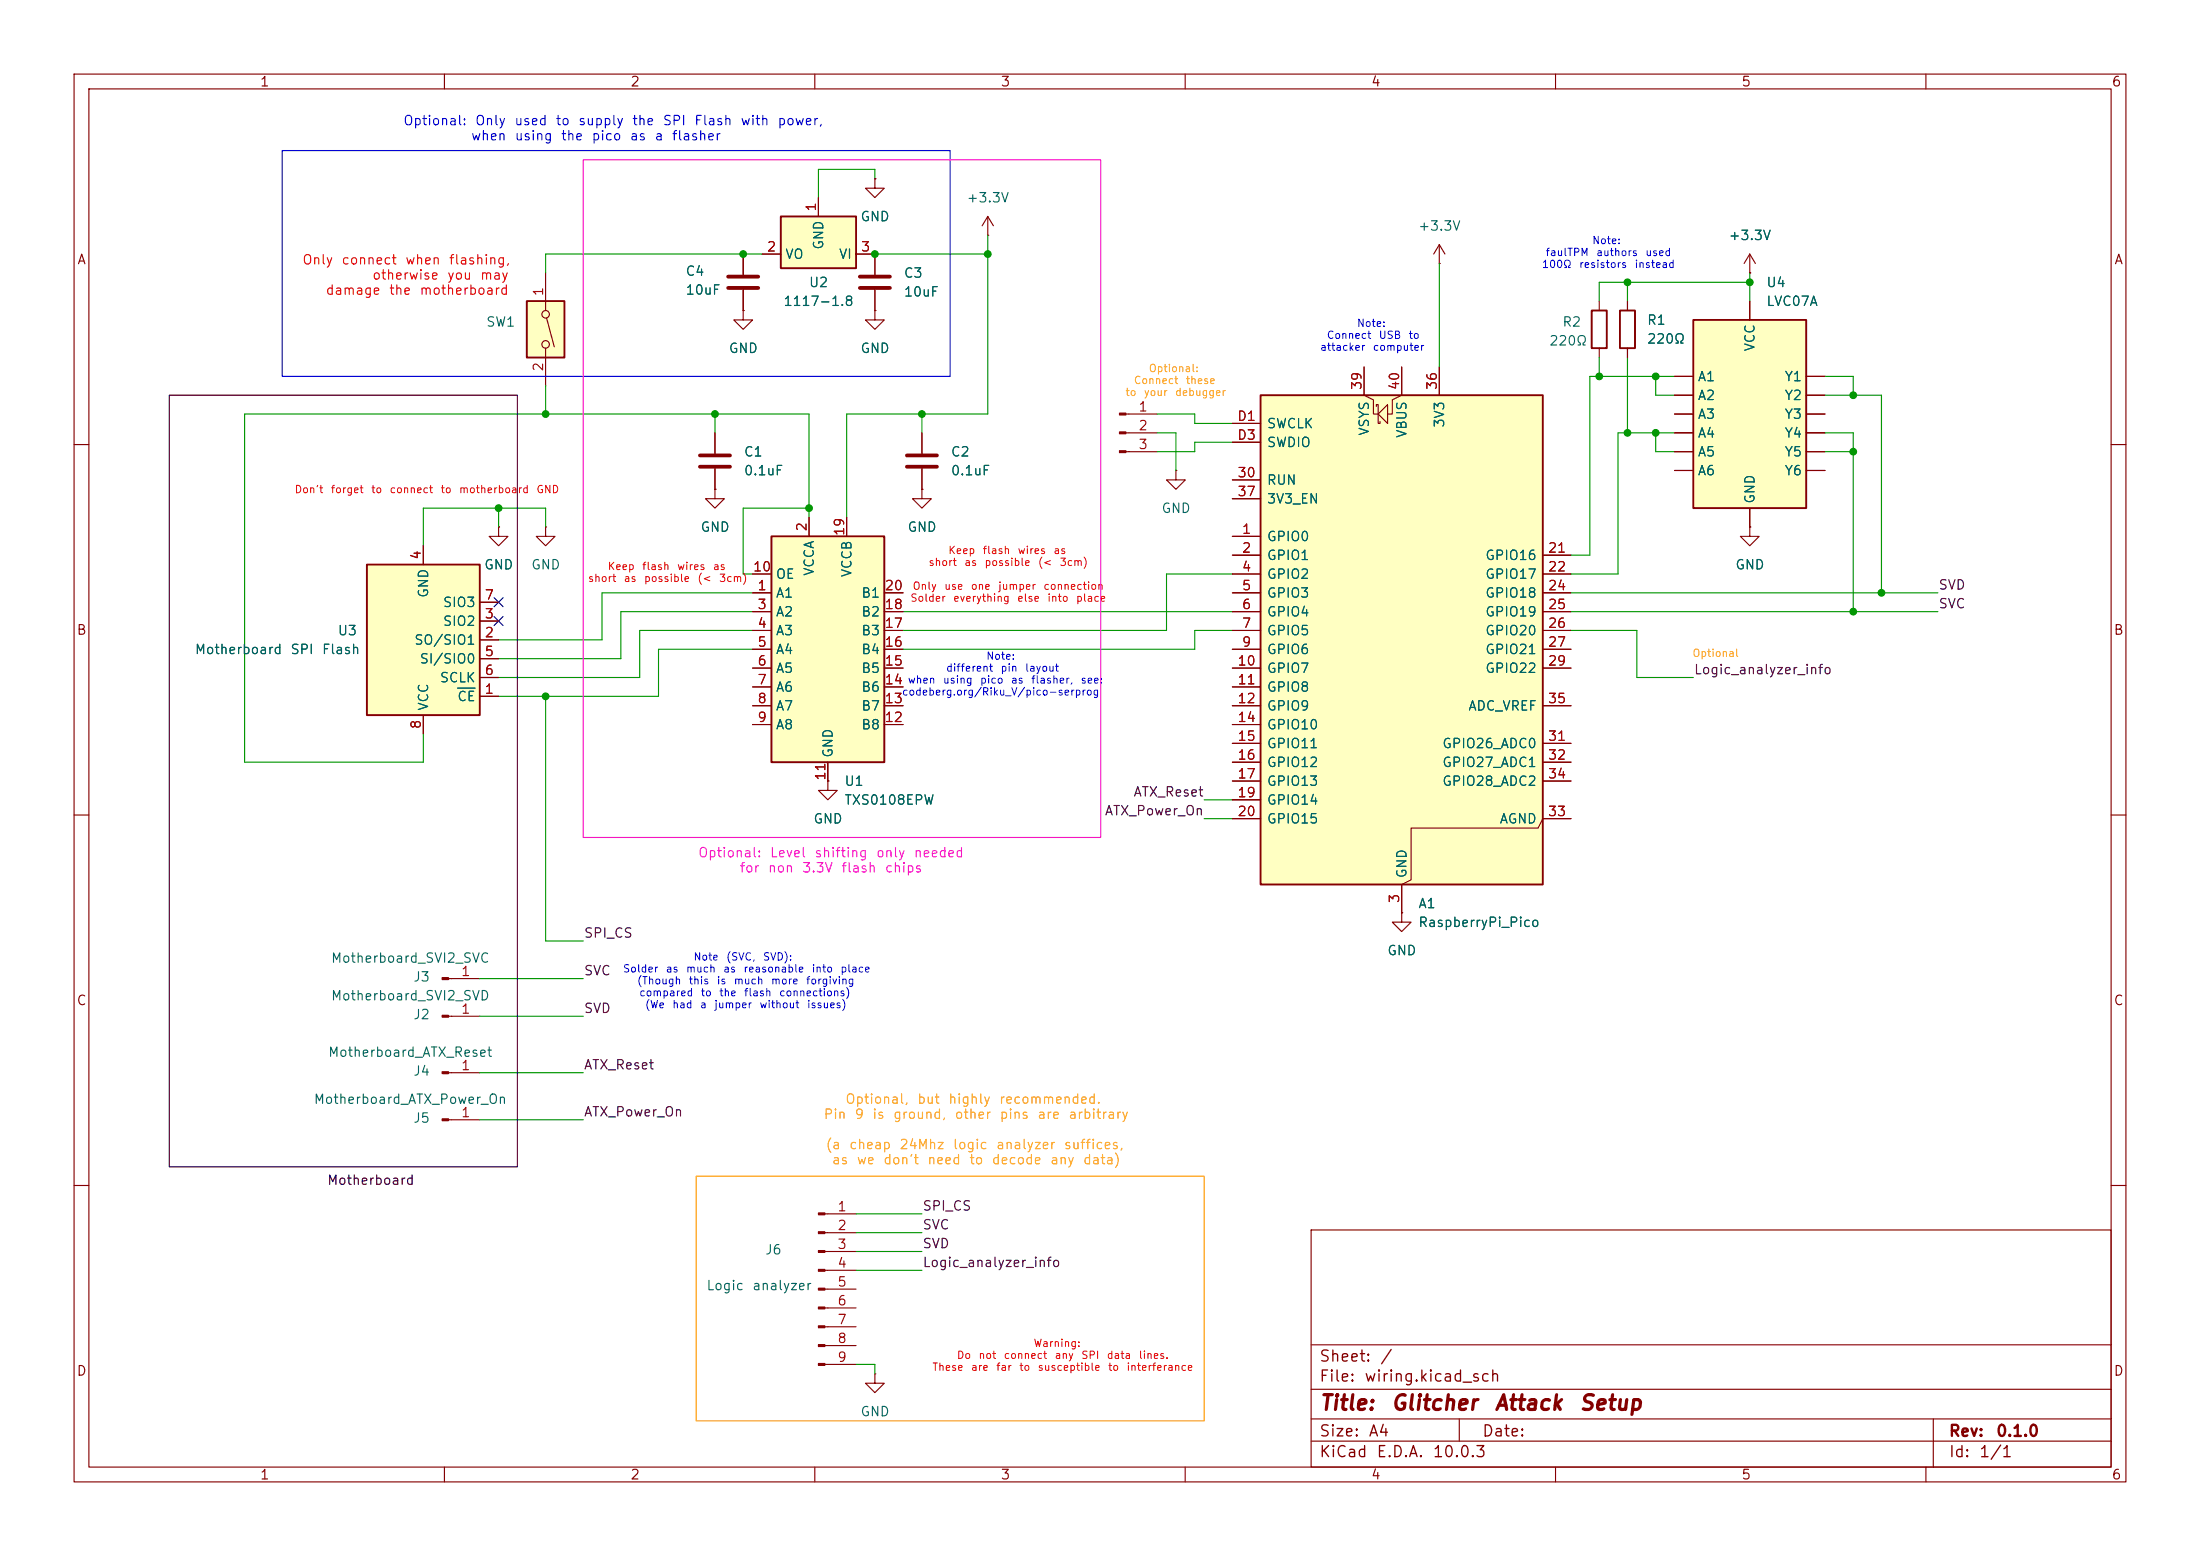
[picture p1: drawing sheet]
<svg xmlns="http://www.w3.org/2000/svg" width="297mm" height="210mm" viewBox="0 0 297 210" stroke-linecap="round" stroke-linejoin="round" font-family="sans-serif">
<g fill="none" stroke="#840000" stroke-width=".15">
<path d="M10 10h277v190h-277zM12 12h273v186h-273zM60 10v2M110 10v2M160 10v2M210 10v2M260 10v2M96.5 58.4v2.8M10 60h2M96.5 66v1.3h1.3l-1.3 1.3-1.3-1.3h1.3M96.5 66h.1M96.5 63.2v2.8"/>
<path d="M285 60h2M10 110h2M285 110h2M10 160h2M177 166h108v32h-108zM285 160h2M60 198v2M110 198v2M118.1 185.4v1.3h1.3l-1.3 1.3-1.3-1.3h1.3M118.1 185.4h.1M160 198v2M177 194.5h108"/>
<path d="M177 191.5h108M177 187.5h108M177 181.5h108M197 191.5v3M210 198v2M260 198v2M261 191.5v6.5"/>
</g>
<path d="M94.5 61.5h4.1M94.5 63h4.1" fill="none" stroke="#840000" stroke-width=".51"/>
<path d="M49.5 76.2h15.3v20.3h-15.3z" fill="#ffffc2"/>
<path d="M214.9 41.9h2v5.1h-2zM218.7 41.9h2v5.1h-2zM49.5 76.2h15.3v20.3h-15.3z" fill="none" stroke="#840000" stroke-width=".25"/>
<g fill="none" stroke="#840000" stroke-width=".15">
<path d="M133.3 31.8h.1M133.3 29.2l-.7 1.3M133.3 29.2l.8 1.3M133.3 29.2v2.6M194.3 35.6h.1M194.3 33l-.8 1.3M194.3 33l.8 1.3M194.3 33v2.6M124.5 58.4v2.8M215.9 40.6v1.3M215.9 47v1.3M219.7 40.6v1.3"/>
<path d="M219.7 47v1.3M57.1 73.7v2.5M124.5 66v1.3h1.2l-1.2 1.3-1.3-1.3h1.3M124.5 66h.1M124.5 63.2v2.8M158.7 63.5v1.3h1.3l-1.3 1.2-1.2-1.2h1.2M158.7 63.5h.1M57.1 96.5v2.6M64.8 94h2.5M64.8 86.4h2.5M64.8 83.8h2.5M64.8 88.9h2.5"/>
<path d="M64.8 91.4h2.5M64.8 81.3h2.5M189.2 123.2v1.3h1.3l-1.3 1.2-1.2-1.2h1.2M189.2 123.2h.1M60.6 144.8h4.2M60.6 151.1h4.2"/>
</g>
<path d="M61.8 92.9h2.3" fill="none" stroke="#006464" stroke-width=".15"/>
<g fill="#840000" stroke="#840000" stroke-width=".15">
<path d="M59.7 144.7h.9v.2h-.9z"/>
<path d="M59.7 151h.9v.3h-.9z"/>
</g>
<path d="M122.4 61.5h4.1M122.4 63h4.1" fill="none" stroke="#840000" stroke-width=".51"/>
<path d="M170.2 53.3h38.1v66.1h-38.1z" fill="#ffffc2"/>
<path d="M170.2 53.3h38.1v66.1h-38.1z" fill="none" stroke="#840000" stroke-width=".25"/>
<g fill="none" stroke="#840000" stroke-width=".15">
<path d="M152 55.9h4.2M152 58.4h4.2M166.4 57.2h3.8M166.4 59.7h3.8M184.1 49.5v3.8l1.3 .7v1.9h.7M185.8 54.9v-.3h.3v2.6h.2v-.3M186.1 55.9l1.2-1.3v2.6zM189.2 49.5v3.8l-1.2 .7v1.9h-.7M194.3 49.5v3.8M152 61h4.2M166.4 72.4h3.8M166.4 74.9h3.8"/>
<path d="M166.4 77.5h3.8M166.4 64.8h3.8M166.4 67.3h3.8M208.3 74.9h3.8M208.3 77.5h3.8M236.2 71.1v1.3h1.3l-1.3 1.3-1.3-1.3h1.3M236.2 71.1h.1M166.4 80h3.8M166.4 82.6h3.8M166.4 85.1h3.8M166.4 87.6h3.8M166.4 90.2h3.8"/>
<path d="M166.4 92.7h3.8M166.4 95.3h3.8M166.4 97.8h3.8M208.3 80h3.8M208.3 82.6h3.8M208.3 85.1h3.8M208.3 87.6h3.8M208.3 90.2h3.8M208.3 95.3h3.8M166.4 100.3h3.8M166.4 102.9h3.8M166.4 105.4h3.8"/>
<path d="M166.4 108h3.8M166.4 110.5h3.8M208.3 100.3h3.8M208.3 102.9h3.8M208.3 105.4h3.8M212.1 110.5h-3.8l-.7 1.3h-17.1v6.9l-1.3 .7v3.8M111.4 163.8h4.2M111.4 166.4h4.2M111.4 168.9h4.2M111.4 171.5h4.2M111.4 174h4.2M111.4 176.5h4.2"/>
<path d="M111.4 179.1h4.2M111.4 181.6h4.2M111.4 184.2h4.2"/>
</g>
<g fill="#840000" stroke="#840000" stroke-width=".15">
<path d="M110.5 163.7h.9v.3h-.9z"/>
<path d="M110.5 166.2h.9v.3h-.9z"/>
<path d="M110.5 168.8h.9v.2h-.9z"/>
<path d="M110.5 171.3h.9v.3h-.9z"/>
<path d="M110.5 173.9h.9v.2h-.9z"/>
<path d="M110.5 176.4h.9v.3h-.9z"/>
<path d="M110.5 178.9h.9v.3h-.9z"/>
<path d="M110.5 181.5h.9v.2h-.9z"/>
<path d="M110.5 184h.9v.3h-.9z"/>
<path d="M151.1 55.8h.9v.2h-.9z"/>
<path d="M151.1 58.3h.9v.2h-.9z"/>
<path d="M151.1 60.8h.9v.3h-.9z"/>
</g>
<path d="M105.4 29.2h10.2v7h-10.2z" fill="#ffffc2"/>
<path d="M105.4 29.2h10.2v7h-10.2z" fill="none" stroke="#840000" stroke-width=".25"/>
<path d="M102.9 34.3h2.5M110.5 26.7v2.5M115.6 34.3h2.5M118.1 24.1v1.3h1.3l-1.3 1.3-1.3-1.3h1.3M118.1 24.1h.1" fill="none" stroke="#840000" stroke-width=".15"/>
<path d="M228.6 43.2h15.2v25.4h-15.2z" fill="#ffffc2"/>
<path d="M228.6 43.2h15.2v25.4h-15.2z" fill="none" stroke="#840000" stroke-width=".25"/>
<g fill="none" stroke="#840000" stroke-width=".15">
<path d="M100.3 34.3v2.8M100.3 39.1v2.8M226.1 50.8h2.5M226.1 53.3h2.5M226.1 55.9h2.5M226.1 58.4h2.5M236.2 40.6v2.6M243.8 50.8h2.6M243.8 53.3h2.6M243.8 55.9h2.6M243.8 58.4h2.6M226.1 61h2.5"/>
<path d="M226.1 63.5h2.5M236.2 68.6v2.5M243.8 61h2.6M243.8 63.5h2.6"/>
</g>
<path d="M98.3 37.3h4.1M98.3 38.9h4.1" fill="none" stroke="#840000" stroke-width=".51"/>
<path d="M71.1 40.6h5.1v7.7h-5.1z" fill="#ffffc2"/>
<g fill="none" stroke="#840000" stroke-width=".15">
<path d="M73.7 36.8v5.1M236.2 36.8h.1M236.2 34.3l-.7 1.3M236.2 34.3l.8 1.3M236.2 34.3v2.5M73.7 47v5.1M73.8 42.9l1 3.9"/>
<circle cx="73.7" cy="42.4" r=".51"/>
<circle cx="73.7" cy="46.5" r=".51"/>
</g>
<path d="M71.1 40.6h5.1v7.7h-5.1z" fill="none" stroke="#840000" stroke-width=".25"/>
<path d="M104.1 72.4h15.3v30.5h-15.3z" fill="#ffffc2"/>
<path d="M104.1 72.4h15.3v30.5h-15.3z" fill="none" stroke="#840000" stroke-width=".25"/>
<g fill="none" stroke="#840000" stroke-width=".15">
<path d="M100.3 34.3v2.8M100.3 39.1v2.8M102.9 34.3h2.5M110.5 26.7v2.5M115.6 34.3h2.5v2.8M118.1 24.1h.1M118.1 39.1v2.8M236.2 36.8h.1M96.5 58.4v2.8M100.3 41.9v1.3h1.3l-1.3 1.3-1.2-1.3h1.2M100.3 41.9h.1M118.1 41.9v1.3h1.3l-1.3 1.3-1.3-1.3h1.3"/>
<path d="M118.1 41.9h.1M124.5 58.4v2.8M166.4 57.2h3.8M166.4 59.7h3.8M184.1 49.5v3.8M189.2 49.5v3.8M194.3 49.5v3.8M219.7 40.6v1.3M219.7 47v1.3M226.1 50.8h2.5M226.1 53.3h2.5M226.1 55.9h2.5"/>
<path d="M226.1 58.4h2.5M236.2 40.6v2.6M243.8 50.8h2.6M243.8 53.3h2.6M243.8 55.9h2.6M243.8 58.4h2.6M57.1 73.7v2.5M67.3 71.1v1.3h1.3l-1.3 1.3-1.3-1.3h1.3M67.3 71.1h.1M73.7 71.1v1.3h1.2l-1.2 1.3-1.3-1.3h1.3M73.7 71.1h.1M96.5 66h.1"/>
<path d="M96.5 63.2v2.8M101.6 77.5h2.5M109.2 69.9v2.5M114.3 69.9v2.5M124.5 66h.1M124.5 63.2v2.8M166.4 77.5h3.8M166.4 72.4h3.8M166.4 74.9h3.8M166.4 64.8h3.8M166.4 67.3h3.8M208.3 77.5h3.8"/>
<path d="M208.3 74.9h3.8M226.1 61h2.5M226.1 63.5h2.5M236.2 71.1h.1M236.2 68.6v2.5M243.8 61h2.6M243.8 63.5h2.6M57.1 96.5v2.6M64.8 94h2.5M64.8 86.4h2.5M64.8 83.8h2.5M64.8 88.9h2.5"/>
<path d="M64.8 91.4h2.5M64.8 81.3h2.5M101.6 80h2.5M101.6 82.6h2.5M101.6 85.1h2.5M101.6 87.6h2.5M101.6 90.2h2.5M101.6 92.7h2.5M101.6 95.3h2.5M101.6 97.8h2.5M119.4 80h2.5M119.4 82.6h2.5"/>
<path d="M119.4 85.1h2.5M119.4 87.6h2.5M119.4 90.2h2.5M119.4 92.7h2.5M119.4 95.3h2.5M119.4 97.8h2.5M166.4 80h3.8M166.4 82.6h3.8M166.4 85.1h3.8M166.4 87.6h3.8M166.4 90.2h3.8M166.4 92.7h3.8"/>
<path d="M166.4 95.3h3.8M166.4 97.8h3.8M208.3 80h3.8M208.3 82.6h3.8M208.3 85.1h3.8M208.3 87.6h3.8M208.3 90.2h3.8M208.3 95.3h3.8M111.8 105.4v1.3h1.2l-1.2 1.3-1.3-1.3h1.3M111.8 105.4h.1M111.8 102.9v2.5M166.4 100.3h3.8"/>
<path d="M166.4 102.9h3.8M166.4 105.4h3.8M166.4 108h3.8M166.4 110.5h3.8M189.2 119.4v3.8M208.3 100.3h3.8M208.3 102.9h3.8M208.3 105.4h3.8M208.3 110.5h3.8M60.6 132.1h4.2M60.6 137.2h4.2M189.2 123.2h.1"/>
</g>
<g fill="#840000" stroke="#840000" stroke-width=".15">
<path d="M59.7 132h.9v.2h-.9z"/>
<path d="M59.7 137h.9v.3h-.9z"/>
</g>
<path d="M116.1 37.3h4M116.1 38.9h4" fill="none" stroke="#840000" stroke-width=".51"/>
<g fill="none" stroke="#009600" stroke-width=".15">
<path d="M102.9 34.3h-29.2v2.5M118.1 34.3h15.2M118.1 24.1v-1.2h-7.6v3.8M133.3 31.8v24.1h-19v14M194.3 35.6v13.9M219.7 38.1v2.5M236.2 36.8v3.8M236.2 38.1h-20.3v2.5M73.7 52.1v3.8M96.5 55.9v2.5M124.5 55.9v2.5M156.2 58.4h2.5v5.1"/>
<path d="M156.2 55.9h5.1v1.3h5.1M166.4 59.7h-5.1v1.3h-5.1M215.9 48.3v2.5M219.7 48.3v10.1M223.5 50.8v2.5h2.6M223.5 58.4v2.6h2.6M226.1 58.4h-7.7v19.1h-6.3M226.1 50.8h-11.5v24.1h-2.5M246.4 50.8h3.8v2.5M246.4 58.4h3.8v24.2M246.4 53.3h7.6v26.7M67.3 68.6v2.5"/>
<path d="M73.7 71.1v-2.5h-16.6v5.1M109.2 68.6h-8.9v8.9h1.3M109.2 69.9v-14h-76.2v47h24.1v-3.8M166.4 77.5h-8.9v7.6h-35.6M246.4 61h3.8M73.7 94v33h5M101.6 82.6h-17.8v6.3h-16.5M101.6 85.1h-15.2v6.3h-19.1M101.6 80h-20.3v6.4h-14M101.6 87.6h-12.7v6.4h-21.6M121.9 82.6h44.5M166.4 85.1h-5.1v2.5h-39.4"/>
<path d="M212.1 82.6h49.5M212.1 85.1h8.9v6.3h7.6M212.1 80h49.5M162.6 110.5h3.8M162.6 108h3.8M64.8 132.1h13.9M64.8 137.2h13.9M64.8 144.8h13.9M64.8 151.1h13.9M115.6 171.5h8.9M115.6 166.4h8.9M115.6 168.9h8.9"/>
<path d="M115.6 163.8h8.9M115.6 184.2h2.5v1.2"/>
</g>
<path d="M66.7 80.7l1.2 1.2M66.7 83.2l1.2 1.2M67.9 80.7l-1.2 1.2M67.9 83.2l-1.2 1.2" fill="none" stroke="#000084" stroke-width=".15"/>
<path d="M22.9 53.3h46.9v104.2h-46.9z" fill="none" stroke="#000" stroke-width=".15"/>
<path d="M38.1 20.3h90.2v30.5h-90.2z" fill="none" stroke="#0000c2" stroke-width=".15"/>
<path d="M94 158.8h68.6v33h-68.6z" fill="none" stroke="#f90" stroke-width=".15"/>
<path d="M78.7 21.6h69.9v91.4h-69.9z" fill="none" stroke="#f0f" stroke-width=".15"/>
<path d="M61.8 92.9h2.3" fill="none" stroke="#006464" stroke-width=".15"/>
<g fill="#009600" stroke="#009600" stroke-width=".14">
<circle cx="133.3" cy="34.3" r=".46"/>
<circle cx="215.9" cy="50.8" r=".46"/>
<circle cx="219.7" cy="38.1" r=".46"/>
<circle cx="73.7" cy="55.9" r=".46"/>
<circle cx="67.3" cy="68.6" r=".46"/>
<circle cx="73.7" cy="94" r=".46"/>
<circle cx="254" cy="80" r=".46"/>
<circle cx="223.5" cy="58.4" r=".46"/>
<circle cx="250.2" cy="53.3" r=".46"/>
<circle cx="236.2" cy="38.1" r=".46"/>
<circle cx="250.2" cy="82.6" r=".46"/>
<circle cx="219.7" cy="58.4" r=".46"/>
<circle cx="250.2" cy="61" r=".46"/>
<circle cx="223.5" cy="50.8" r=".46"/>
<circle cx="109.2" cy="68.6" r=".46"/>
<circle cx="96.5" cy="55.9" r=".46"/>
<circle cx="124.5" cy="55.9" r=".46"/>
<circle cx="100.3" cy="34.3" r=".46"/>
<circle cx="118.1" cy="34.3" r=".46"/>
</g>
<g font-size="2" fill="#840000">
<text x="178" y="190.8">Title:</text>
<text x="187.7" y="190.8">Glitcher</text>
<text x="201.6" y="190.8">Attack</text>
<text x="213.1" y="190.8">Setup</text>
</g>
<g font-size="1.5" fill="#840000">
<text x="178" y="184.2">Sheet:</text>
<text x="186.2" y="184.2">/</text>
<text x="178" y="186.9">File:</text>
<text x="184.1" y="186.9">wiring.kicad_sch</text>
<text x="178" y="197.1">KiCad</text>
<text x="178" y="194.3">Size:</text>
<text x="184.7" y="194.3">A4</text>
<text x="185.7" y="197.1">E.D.A.</text>
<text x="193.3" y="197.1">10.0.3</text>
<text x="200" y="194.3">Date:</text>
<text x="263" y="194.3">Rev:</text>
<text x="263" y="197.1">Id:</text>
<text x="267.1" y="197.1">1/1</text>
<text x="269.4" y="194.3">0.1.0</text>
</g>
<g font-size="1.3" fill="#840000">
<text x="35" y="12">1</text>
<text x="85" y="12">2</text>
<text x="135" y="12">3</text>
<text x="185" y="12">4</text>
<text x="235" y="12">5</text>
<text x="285" y="12">6</text>
<text x="10.3" y="36">A</text>
<text x="285.3" y="36">A</text>
<text x="10.3" y="86">B</text>
<text x="285.3" y="86">B</text>
<text x="10.3" y="136">C</text>
<text x="285.3" y="136">C</text>
<text x="10.3" y="186">D</text>
<text x="285.3" y="186">D</text>
<text x="35" y="200">1</text>
<text x="85" y="200">2</text>
<text x="135" y="200">3</text>
<text x="185" y="200">4</text>
<text x="235" y="200">5</text>
<text x="285" y="200">6</text>
</g>
<g font-size="1.3" fill="#00f">
<text x="54.4" y="17.2">Optional:</text>
<text x="64.1" y="17.2">Only</text>
<text x="69.3" y="17.2">used</text>
<text x="74.9" y="17.2">to</text>
<text x="78" y="17.2">supply</text>
<text x="85.2" y="17.2">the</text>
<text x="89.4" y="17.2">SPI</text>
<text x="93.6" y="17.2">Flash</text>
<text x="99.9" y="17.2">with</text>
<text x="104.9" y="17.2">power,</text>
<text x="63.5" y="19.3">when</text>
<text x="69.4" y="19.3">using</text>
<text x="75.6" y="19.3">the</text>
<text x="79.8" y="19.3">pico</text>
<text x="84.9" y="19.3">as</text>
<text x="88.3" y="19.3">a</text>
<text x="90.6" y="19.3">flasher</text>
</g>
<g font-size="1.3" fill="#a90000">
<text x="110.5" y="28.6" transform="rotate(-90 110.5 28.6)">1</text>
<text x="103.4" y="34.3">2</text>
<text x="116.1" y="34.3">3</text>
<text x="73.6" y="40.1" transform="rotate(-90 73.6 40.1)">1</text>
<text x="73.6" y="50.2" transform="rotate(-90 73.6 50.2)">2</text>
<text x="184.1" y="52.7" transform="rotate(-90 184.1 52.7)">39</text>
<text x="189.2" y="52.7" transform="rotate(-90 189.2 52.7)">40</text>
<text x="194.3" y="52.7" transform="rotate(-90 194.3 52.7)">36</text>
<text x="153.6" y="55.9">1</text>
<text x="153.6" y="58.4">2</text>
<text x="166.9" y="57.1">D1</text>
<text x="166.9" y="59.7">D3</text>
<text x="153.6" y="60.9">3</text>
<text x="167" y="64.7">30</text>
<text x="109.2" y="71.8" transform="rotate(-90 109.2 71.8)">2</text>
<text x="167" y="67.3">37</text>
<text x="57.1" y="75.6" transform="rotate(-90 57.1 75.6)">4</text>
<text x="101.6" y="77.4">10</text>
<text x="114.3" y="72.4" transform="rotate(-90 114.3 72.4)">19</text>
<text x="167.6" y="72.4">1</text>
<text x="167.6" y="74.9">2</text>
<text x="167.6" y="77.4">4</text>
<text x="208.9" y="74.9">21</text>
<text x="208.9" y="77.4">22</text>
<text x="65.3" y="83.8">3</text>
<text x="65.3" y="81.3">7</text>
<text x="102.2" y="80">1</text>
<text x="102.2" y="82.5">3</text>
<text x="119.3" y="82.5">18</text>
<text x="119.3" y="80">20</text>
<text x="167.6" y="80">5</text>
<text x="167.6" y="82.5">6</text>
<text x="208.9" y="80">24</text>
<text x="208.9" y="82.5">25</text>
<text x="65.3" y="86.3">2</text>
<text x="65.3" y="88.9">5</text>
<text x="102.2" y="85.1">4</text>
<text x="102.2" y="87.6">5</text>
<text x="119.3" y="87.6">16</text>
<text x="119.3" y="85.1">17</text>
<text x="167.6" y="85.1">7</text>
<text x="167.6" y="87.6">9</text>
<text x="208.9" y="85.1">26</text>
<text x="208.9" y="87.6">27</text>
<text x="65.3" y="94">1</text>
<text x="65.3" y="91.4">6</text>
<text x="102.2" y="90.1">6</text>
<text x="102.2" y="92.7">7</text>
<text x="102.2" y="95.2">8</text>
<text x="119.3" y="95.2">13</text>
<text x="119.3" y="92.7">14</text>
<text x="119.3" y="90.1">15</text>
<text x="167" y="90.1">10</text>
<text x="167" y="92.7">11</text>
<text x="167" y="95.2">12</text>
<text x="208.9" y="90.1">29</text>
<text x="208.9" y="95.2">35</text>
<text x="57.1" y="98.5" transform="rotate(-90 57.1 98.5)">8</text>
<text x="102.2" y="97.8">9</text>
<text x="119.3" y="97.8">12</text>
<text x="167" y="97.8">14</text>
<text x="167" y="100.3">15</text>
<text x="208.9" y="100.3">31</text>
<text x="111.7" y="105.5" transform="rotate(-90 111.7 105.5)">11</text>
<text x="167" y="102.8">16</text>
<text x="167" y="105.4">17</text>
<text x="167" y="107.9">19</text>
<text x="208.9" y="102.8">32</text>
<text x="208.9" y="105.4">34</text>
<text x="167" y="110.5">20</text>
<text x="208.9" y="110.5">33</text>
<text x="189.2" y="122" transform="rotate(-90 189.2 122)">3</text>
<text x="62.2" y="132.1">1</text>
<text x="62.2" y="137.1">1</text>
<text x="62.2" y="144.8">1</text>
<text x="62.2" y="151.1">1</text>
<text x="113" y="163.8">1</text>
<text x="113" y="166.3">2</text>
<text x="113" y="168.9">3</text>
<text x="113" y="171.4">4</text>
<text x="113" y="174">5</text>
<text x="113" y="176.5">6</text>
<text x="113" y="179">7</text>
<text x="113" y="181.6">8</text>
<text x="113" y="184.1">9</text>
</g>
<g font-size="1.3" fill="#006464">
<text x="130.4" y="27.6">+3.3V</text>
<text x="105.9" y="35.3">VO</text>
<text x="111.5" y="33.8" transform="rotate(-90 111.5 33.8)">GND</text>
<text x="113.2" y="35.3">VI</text>
<text x="116.1" y="30.2">GND</text>
<text x="191.4" y="31.5">+3.3V</text>
<text x="233.3" y="32.7">+3.3V</text>
<text x="92.5" y="37.5">C4</text>
<text x="92.5" y="40.1">10uF</text>
<text x="105.7" y="41.6">1117-1.8</text>
<text x="109.1" y="39.1">U2</text>
<text x="121.9" y="37.8">C3</text>
<text x="121.9" y="40.3">10uF</text>
<text x="238.4" y="41.6">LVC07A</text>
<text x="238.4" y="39.1">U4</text>
<text x="65.5" y="44.4">SW1</text>
<text x="98.3" y="48">GND</text>
<text x="116.1" y="48">GND</text>
<text x="209.1" y="46.9">220Ω</text>
<text x="210.8" y="44.4">R2</text>
<text x="222.3" y="44.2">R1</text>
<text x="222.3" y="46.7">220Ω</text>
<text x="237.2" y="47.5" transform="rotate(-90 237.2 47.5)">VCC</text>
<text x="229.1" y="51.8">A1</text>
<text x="240.8" y="51.8">Y1</text>
<text x="170.9" y="58.1">SWCLK</text>
<text x="185.1" y="58.9" transform="rotate(-90 185.1 58.9)">VSYS</text>
<text x="190.2" y="59.2" transform="rotate(-90 190.2 59.2)">VBUS</text>
<text x="195.3" y="57.8" transform="rotate(-90 195.3 57.8)">3V3</text>
<text x="229.1" y="54.3">A2</text>
<text x="229.1" y="56.9">A3</text>
<text x="229.1" y="59.4">A4</text>
<text x="240.8" y="54.3">Y2</text>
<text x="240.8" y="56.9">Y3</text>
<text x="240.8" y="59.4">Y4</text>
<text x="100.3" y="61.9">C1</text>
<text x="100.3" y="64.5">0.1uF</text>
<text x="128.3" y="61.9">C2</text>
<text x="128.3" y="64.5">0.1uF</text>
<text x="170.9" y="65.7">RUN</text>
<text x="170.9" y="60.7">SWDIO</text>
<text x="229.1" y="61.9">A5</text>
<text x="229.1" y="64.5">A6</text>
<text x="240.8" y="61.9">Y5</text>
<text x="240.8" y="64.5">Y6</text>
<text x="156.7" y="69.6">GND</text>
<text x="170.9" y="68.3">3V3_EN</text>
<text x="237.2" y="68.1" transform="rotate(-90 237.2 68.1)">GND</text>
<text x="65.3" y="77.2">GND</text>
<text x="71.6" y="77.2">GND</text>
<text x="94.5" y="72.1">GND</text>
<text x="110.2" y="77.8" transform="rotate(-90 110.2 77.8)">VCCA</text>
<text x="115.3" y="78" transform="rotate(-90 115.3 78)">VCCB</text>
<text x="122.4" y="72.1">GND</text>
<text x="170.9" y="73.4">GPIO0</text>
<text x="170.9" y="75.9">GPIO1</text>
<text x="200.4" y="75.9">GPIO16</text>
<text x="234.2" y="77.2">GND</text>
<text x="58.1" y="80.8" transform="rotate(-90 58.1 80.8)">GND</text>
<text x="59.7" y="82.3">SIO3</text>
<text x="104.6" y="81">A1</text>
<text x="104.6" y="83.5">A2</text>
<text x="104.6" y="78.4">OE</text>
<text x="116.2" y="83.5">B2</text>
<text x="116.2" y="81">B1</text>
<text x="170.9" y="78.4">GPIO2</text>
<text x="170.9" y="81">GPIO3</text>
<text x="170.9" y="83.5">GPIO4</text>
<text x="200.4" y="78.4">GPIO17</text>
<text x="200.4" y="81">GPIO18</text>
<text x="200.4" y="83.5">GPIO19</text>
<text x="26.2" y="88.6">Motherboard</text>
<text x="39.1" y="88.6">SPI</text>
<text x="43.4" y="88.6">Flash</text>
<text x="45.5" y="86.1">U3</text>
<text x="55.8" y="87.3">SO/SIO1</text>
<text x="56.6" y="89.9">SI/SIO0</text>
<text x="59.7" y="84.8">SIO2</text>
<text x="104.6" y="86.1">A3</text>
<text x="104.6" y="88.6">A4</text>
<text x="116.2" y="88.6">B4</text>
<text x="116.2" y="86.1">B3</text>
<text x="170.9" y="86.1">GPIO5</text>
<text x="170.9" y="88.6">GPIO6</text>
<text x="200.4" y="86.1">GPIO20</text>
<text x="200.4" y="88.6">GPIO21</text>
<text x="59.3" y="92.4">SCLK</text>
<text x="61.6" y="95">CE</text>
<text x="104.6" y="91.1">A5</text>
<text x="104.6" y="93.7">A6</text>
<text x="116.2" y="93.7">B6</text>
<text x="116.2" y="91.1">B5</text>
<text x="170.9" y="91.1">GPIO7</text>
<text x="170.9" y="93.7">GPIO8</text>
<text x="200.4" y="91.1">GPIO22</text>
<text x="58.1" y="96" transform="rotate(-90 58.1 96)">VCC</text>
<text x="104.6" y="96.2">A7</text>
<text x="104.6" y="98.8">A8</text>
<text x="116.2" y="98.8">B8</text>
<text x="116.2" y="96.2">B7</text>
<text x="170.9" y="96.2">GPIO9</text>
<text x="170.9" y="98.8">GPIO10</text>
<text x="170.9" y="101.3">GPIO11</text>
<text x="194.6" y="101.3">GPIO26_ADC0</text>
<text x="198.1" y="96.2">ADC_VREF</text>
<text x="112.7" y="102.4" transform="rotate(-90 112.7 102.4)">GND</text>
<text x="113.9" y="106.4">U1</text>
<text x="170.9" y="103.8">GPIO12</text>
<text x="170.9" y="106.4">GPIO13</text>
<text x="194.6" y="103.8">GPIO27_ADC1</text>
<text x="194.6" y="106.4">GPIO28_ADC2</text>
<text x="109.7" y="111.5">GND</text>
<text x="113.9" y="108.9">TXS0108EPW</text>
<text x="170.9" y="108.9">GPIO14</text>
<text x="170.9" y="111.5">GPIO15</text>
<text x="202.4" y="111.5">AGND</text>
<text x="190.2" y="118.6" transform="rotate(-90 190.2 118.6)">GND</text>
<text x="191.4" y="122.9">A1</text>
<text x="191.4" y="125.4">RaspberryPi_Pico</text>
<text x="44.6" y="130.3">Motherboard_SVI2_SVC</text>
<text x="187.2" y="129.2">GND</text>
<text x="44.6" y="135.3">Motherboard_SVI2_SVD</text>
<text x="55.7" y="132.8">J3</text>
<text x="55.7" y="137.9">J2</text>
<text x="44.2" y="143">Motherboard_ATX_Reset</text>
<text x="42.3" y="149.3">Motherboard_ATX_Power_On</text>
<text x="55.7" y="145.5">J4</text>
<text x="55.7" y="151.8">J5</text>
<text x="103.2" y="169.6">J6</text>
<text x="95.3" y="174.5">Logic</text>
<text x="101.5" y="174.5">analyzer</text>
<text x="116.1" y="191.5">GND</text>
</g>
<g font-size="1.3" fill="#f00">
<text x="40.7" y="36">Only</text>
<text x="43.9" y="40.1">damage</text>
<text x="46" y="36">connect</text>
<text x="50.2" y="38.1">otherwise</text>
<text x="52.4" y="40.1">the</text>
<text x="54.6" y="36">when</text>
<text x="56.6" y="40.1">motherboard</text>
<text x="60.3" y="38.1">you</text>
<text x="60.5" y="36">flashing,</text>
<text x="64.7" y="38.1">may</text>
</g>
<g font-size="1.3" fill="#0f0f0f">
<text x="261.6" y="79.9">SVD</text>
<text x="261.6" y="82.4">SVC</text>
<text x="228.6" y="91.3">Logic_analyzer_info</text>
<text x="152.9" y="107.8">ATX_Reset</text>
<text x="149.1" y="110.4">ATX_Power_On</text>
<text x="78.7" y="132">SVC</text>
<text x="78.7" y="126.9">SPI_CS</text>
<text x="78.7" y="137">SVD</text>
<text x="78.7" y="144.7">ATX_Reset</text>
<text x="78.7" y="151">ATX_Power_On</text>
<text x="124.5" y="163.7">SPI_CS</text>
<text x="124.5" y="166.2">SVC</text>
<text x="124.5" y="171.3">Logic_analyzer_info</text>
<text x="124.5" y="168.8">SVD</text>
</g>
<g font-size="1.3" fill="#f0f">
<text x="94.2" y="116">Optional:</text>
<text x="99.7" y="118.1">for</text>
<text x="103.6" y="118.1">non</text>
<text x="103.8" y="116">Level</text>
<text x="108.2" y="118.1">3.3V</text>
<text x="109.9" y="116">shifting</text>
<text x="113.5" y="118.1">flash</text>
<text x="118.2" y="116">only</text>
<text x="119.4" y="118.1">chips</text>
<text x="123.3" y="116">needed</text>
</g>
<g font-size="1.3" fill="#f90">
<text x="114" y="149.3">Optional,</text>
<text x="123.7" y="149.3">but</text>
<text x="127.9" y="149.3">highly</text>
<text x="134.8" y="149.3">recommended.</text>
<text x="111.1" y="151.3">Pin</text>
<text x="111.4" y="155.4">(a</text>
<text x="114.5" y="155.4">cheap</text>
<text x="115.3" y="151.3">9</text>
<text x="117.7" y="151.3">is</text>
<text x="120.5" y="151.3">ground,</text>
<text x="121.3" y="155.4">24Mhz</text>
<text x="128.5" y="155.4">logic</text>
<text x="128.8" y="151.3">other</text>
<text x="134.4" y="155.4">analyzer</text>
<text x="134.9" y="151.3">pins</text>
<text x="140" y="151.3">are</text>
<text x="143.5" y="155.4">suffices,</text>
<text x="144.1" y="151.3">arbitrary</text>
<text x="112.2" y="157.5">as</text>
<text x="115.6" y="157.5">we</text>
<text x="119.2" y="157.5">don't</text>
<text x="125.1" y="157.5">need</text>
<text x="130.7" y="157.5">to</text>
<text x="133.8" y="157.5">decode</text>
<text x="141.7" y="157.5">any</text>
<text x="146.1" y="157.5">data)</text>
</g>
<text font-size="1.3" x="44.1" y="160.2">Motherboard</text>
<g font-size="1" fill="#00f">
<text x="208.6" y="34.8">faulTPM</text>
<text x="214.9" y="33.2">Note:</text>
<text x="215.4" y="34.8">authors</text>
<text x="222" y="34.8">used</text>
<text x="208.1" y="36.4">100Ω</text>
<text x="213.1" y="36.4">resistors</text>
<text x="220.6" y="36.4">instead</text>
<text x="178.1" y="47.6">attacker</text>
<text x="179" y="46">Connect</text>
<text x="183.1" y="44.4">Note:</text>
<text x="185.2" y="47.6">computer</text>
<text x="186.1" y="46">USB</text>
<text x="190.1" y="46">to</text>
<text x="133.1" y="89.3">Note:</text>
<text x="121.7" y="94.1">codeberg.org/Riku_V/pico-serprog</text>
<text x="122.5" y="92.5">when</text>
<text x="127.2" y="92.5">using</text>
<text x="127.6" y="90.9">different</text>
<text x="132.2" y="92.5">pico</text>
<text x="135" y="90.9">pin</text>
<text x="136.4" y="92.5">as</text>
<text x="138.3" y="90.9">layout</text>
<text x="139.1" y="92.5">flasher,</text>
<text x="145.8" y="92.5">see:</text>
<text x="84" y="131.5">Solder</text>
<text x="89.8" y="131.5">as</text>
<text x="92.5" y="131.5">much</text>
<text x="93.5" y="129.9">Note</text>
<text x="97.6" y="131.5">as</text>
<text x="97.9" y="129.9">(SVC,</text>
<text x="100.3" y="131.5">reasonable</text>
<text x="102.9" y="129.9">SVD):</text>
<text x="109.5" y="131.5">into</text>
<text x="113.4" y="131.5">place</text>
<text x="85.9" y="133.1">(Though</text>
<text x="86.2" y="134.7">compared</text>
<text x="87" y="136.3">(We</text>
<text x="90.7" y="136.3">had</text>
<text x="92.9" y="133.1">this</text>
<text x="94.4" y="136.3">a</text>
<text x="94.5" y="134.7">to</text>
<text x="96.3" y="136.3">jumper</text>
<text x="96.7" y="133.1">is</text>
<text x="97" y="134.7">the</text>
<text x="99" y="133.1">much</text>
<text x="100.4" y="134.7">flash</text>
<text x="102.5" y="136.3">without</text>
<text x="104" y="133.1">more</text>
<text x="105.1" y="134.7">connections)</text>
<text x="108.7" y="133.1">forgiving</text>
<text x="108.9" y="136.3">issues)</text>
</g>
<g font-size="1" fill="#f90">
<text x="151.8" y="53.7">to</text>
<text x="153" y="52.1">Connect</text>
<text x="154.3" y="53.7">your</text>
<text x="155" y="50.5">Optional:</text>
<text x="158.5" y="53.7">debugger</text>
<text x="160" y="52.1">these</text>
<text x="228.4" y="88.9">Optional</text>
</g>
<g font-size="1" fill="#f00">
<text x="39.7" y="66.8">Don't</text>
<text x="44.6" y="66.8">forget</text>
<text x="50" y="66.8">to</text>
<text x="52.5" y="66.8">connect</text>
<text x="59.4" y="66.8">to</text>
<text x="61.9" y="66.8">motherboard</text>
<text x="72.3" y="66.8">GND</text>
<text x="82" y="77.2">Keep</text>
<text x="86.6" y="77.2">flash</text>
<text x="91.3" y="77.2">wires</text>
<text x="96.2" y="77.2">as</text>
<text x="125.3" y="76.6">short</text>
<text x="127.9" y="75">Keep</text>
<text x="130.1" y="76.6">as</text>
<text x="132.6" y="75">flash</text>
<text x="132.8" y="76.6">possible</text>
<text x="137.3" y="75">wires</text>
<text x="140" y="76.6">(&lt;</text>
<text x="142.1" y="75">as</text>
<text x="143" y="76.6">3cm)</text>
<text x="79.3" y="78.8">short</text>
<text x="84.1" y="78.8">as</text>
<text x="86.9" y="78.8">possible</text>
<text x="94.1" y="78.8">(&lt;</text>
<text x="97" y="78.8">3cm)</text>
<text x="122.8" y="81.5">Solder</text>
<text x="123.1" y="79.8">Only</text>
<text x="127.4" y="79.8">use</text>
<text x="128.6" y="81.5">everything</text>
<text x="131" y="79.8">one</text>
<text x="134.7" y="79.8">jumper</text>
<text x="137.2" y="81.5">else</text>
<text x="140.8" y="79.8">connection</text>
<text x="141.3" y="81.5">into</text>
<text x="145.2" y="81.5">place</text>
<text x="125.8" y="185.3">These</text>
<text x="129.1" y="183.6">Do</text>
<text x="131" y="185.3">are</text>
<text x="132" y="183.6">not</text>
<text x="134.4" y="185.3">far</text>
<text x="135.4" y="183.6">connect</text>
<text x="137.5" y="185.3">to</text>
<text x="139.5" y="182">Warning:</text>
<text x="140" y="185.3">susceptible</text>
<text x="142.3" y="183.6">any</text>
<text x="145.9" y="183.6">SPI</text>
<text x="149.3" y="183.6">data</text>
<text x="149.5" y="185.3">to</text>
<text x="152" y="185.3">interferance</text>
<text x="153.6" y="183.6">lines.</text>
</g>
</svg>
